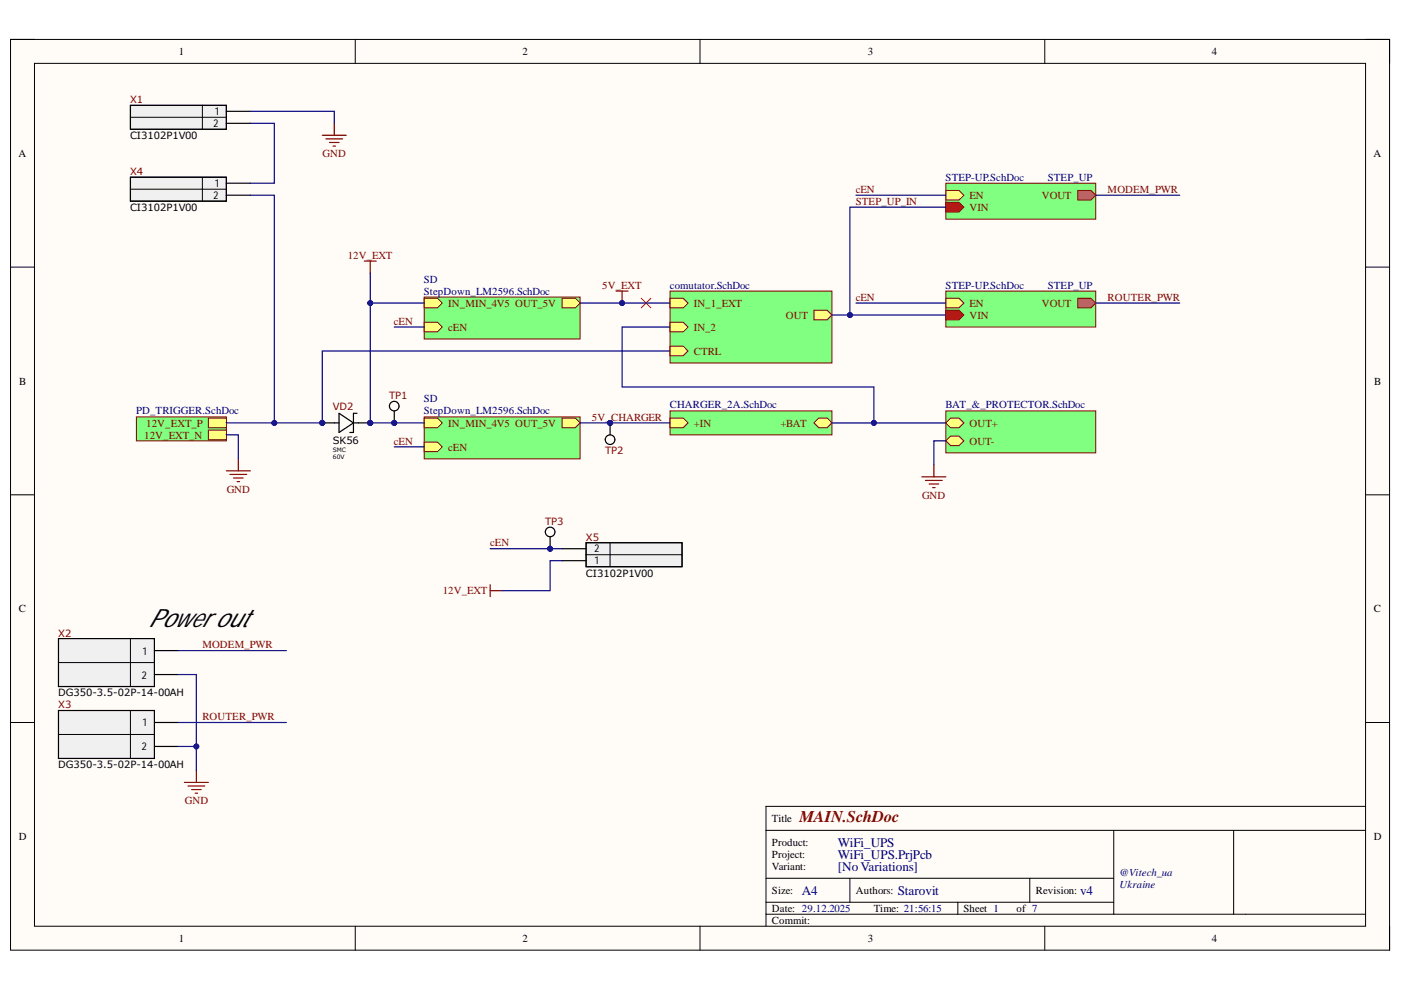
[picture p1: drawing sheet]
<svg xmlns="http://www.w3.org/2000/svg" width="297mm" height="210mm" viewBox="0 0 297 210" stroke-linecap="round" stroke-linejoin="round" font-family="sans-serif">
<path d="M2.2 8.4h292.4v193.1h-292.4z" fill-rule="evenodd" fill="#fffcf8"/>
<path d="M2.2 8.4h292.4v193.1h-292.4z" fill="none" stroke="#000" stroke-width=".21"/>
<path d="M7.3 13.4h282.2v183h-282.2z" fill-rule="evenodd" fill="#fffcf8"/>
<g fill="none" stroke="#000" stroke-width=".21">
<path d="M2.2 8.4h5.1M7.3 13.4h282.2v183h-282.2zM75.3 8.4v5M148.4 8.4v5M221.5 8.4v5M289.5 8.4h5.1v5M2.2 56.6h5.1M289.5 56.6h5.1M2.2 104.9h5.1M289.5 104.9h5.1M2.2 153.2h5.1M289.5 153.2h5.1"/>
<path d="M162.4 176.1h127.1M236.1 176.1v17.7M261.6 176.1v17.7M289.5 171h-127.1v25.4M75.3 196.4v5.1M148.4 196.4v5.1M162.4 186.2h73.7M162.4 193.8h127.1M162.4 191.3h73.7M180.2 186.2v5.1M203.1 191.3v2.5M218.3 186.2v5.1"/>
<path d="M221.5 196.4v5.1M294.6 196.4v5.1"/>
</g>
<path d="M39.1 165.9h5.1M39.9 166.6h3.5M40.6 167.4h2.1M41.4 168.2h.5M41.6 163.3v2.6" fill="none" stroke="#800000" stroke-width=".25"/>
<path d="M200.5 38.9h31.8v7.6h-31.8z" fill-rule="evenodd" fill="#80ff80"/>
<path d="M200.5 38.9h31.8v7.6h-31.8z" fill="none" stroke="#800000" stroke-width=".21"/>
<path d="M200.5 42.9h2.8l1.1 1-1.1 1.1h-2.8z" fill-rule="evenodd" fill="#f00"/>
<path d="M200.5 42.9h2.8l1.1 1-1.1 1.1h-2.8z" fill="none" stroke="#800000" stroke-width=".21"/>
<path d="M228.5 40.4h2.8l1 1-1 1h-2.8z" fill-rule="evenodd" fill="#e06666"/>
<path d="M228.5 40.4h2.8l1 1-1 1h-2.8z" fill="none" stroke="#800000" stroke-width=".21"/>
<path d="M200.5 40.4h2.8l1.1 1-1.1 1h-2.8z" fill-rule="evenodd" fill="#ffff80"/>
<path d="M200.5 40.4h2.8l1.1 1-1.1 1h-2.8z" fill="none" stroke="#800000" stroke-width=".21"/>
<path d="M142.1 87.1h34.3v5.1h-34.3z" fill-rule="evenodd" fill="#80ff80"/>
<path d="M142.1 87.1h34.3v5.1h-34.3z" fill="none" stroke="#800000" stroke-width=".21"/>
<path d="M173.6 88.6h1.8l1 1.1-1 1h-1.8l-1-1z" fill-rule="evenodd" fill="#ffff80"/>
<path d="M173.6 88.6h1.8l1 1.1-1 1h-1.8l-1-1z" fill="none" stroke="#800000" stroke-width=".21"/>
<path d="M142.1 88.6h2.8l1 1.1-1 1h-2.8z" fill-rule="evenodd" fill="#ffff80"/>
<path d="M142.1 88.6h2.8l1 1.1-1 1h-2.8z" fill="none" stroke="#800000" stroke-width=".21"/>
<path d="M12.4 135.4h20.3v10.2h-20.3z" fill-rule="evenodd" fill="#f0f0f0"/>
<path d="M12.4 135.4h20.3v10.2h-20.3zM32.7 137.9h5.1M32.7 143h5.1" fill="none" stroke="#000" stroke-width=".25"/>
<path d="M27.7 135.4v10.2M12.4 140.5h20.3" fill="none" stroke="#000" stroke-width=".21"/>
<path d="M12.4 150.6h20.3v10.2h-20.3z" fill-rule="evenodd" fill="#f0f0f0"/>
<path d="M12.4 150.6h20.3v10.2h-20.3zM32.7 158.3h5.1M32.7 153.2h5.1" fill="none" stroke="#000" stroke-width=".25"/>
<path d="M12.4 155.7h20.3M27.7 150.6v10.2" fill="none" stroke="#000" stroke-width=".21"/>
<path d="M142.1 61.7h34.3v15.3h-34.3z" fill-rule="evenodd" fill="#80ff80"/>
<path d="M142.1 61.7h34.3v15.3h-34.3z" fill="none" stroke="#800000" stroke-width=".21"/>
<path d="M142.1 63.2h2.8l1 1.1-1 1h-2.8z" fill-rule="evenodd" fill="#ffff80"/>
<path d="M142.1 63.2h2.8l1 1.1-1 1h-2.8z" fill="none" stroke="#800000" stroke-width=".21"/>
<path d="M142.1 68.3h2.8l1 1-1 1h-2.8z" fill-rule="evenodd" fill="#ffff80"/>
<path d="M142.1 68.3h2.8l1 1-1 1h-2.8z" fill="none" stroke="#800000" stroke-width=".21"/>
<path d="M172.6 65.8h2.8l1 1-1 1h-2.8z" fill-rule="evenodd" fill="#ffff80"/>
<path d="M172.6 65.8h2.8l1 1-1 1h-2.8z" fill="none" stroke="#800000" stroke-width=".21"/>
<path d="M142.1 73.4h2.8l1 1-1 1h-2.8z" fill-rule="evenodd" fill="#ffff80"/>
<path d="M142.1 73.4h2.8l1 1-1 1h-2.8z" fill="none" stroke="#800000" stroke-width=".21"/>
<path d="M200.5 87.1h31.8v8.9h-31.8z" fill-rule="evenodd" fill="#80ff80"/>
<path d="M200.5 87.1h31.8v8.9h-31.8z" fill="none" stroke="#800000" stroke-width=".21"/>
<path d="M201.6 88.6h1.7l1.1 1.1-1.1 1h-1.7l-1.1-1z" fill-rule="evenodd" fill="#ffff80"/>
<path d="M201.6 88.6h1.7l1.1 1.1-1.1 1h-1.7l-1.1-1z" fill="none" stroke="#800000" stroke-width=".21"/>
<path d="M200.5 93.5l1.1-1h1.7l1.1 1-1.1 1h-1.7z" fill-rule="evenodd" fill="#ffff80"/>
<path d="M200.5 93.5l1.1-1h1.7l1.1 1-1.1 1h-1.7z" fill="none" stroke="#800000" stroke-width=".21"/>
<path d="M198 98.6v2.5M195.5 101.1h5M196.2 101.9h3.6M197 102.6h2M197.7 103.4h.6" fill="none" stroke="#800000" stroke-width=".25"/>
<path d="M28.9 88.4h19.1v5.1h-19.1z" fill-rule="evenodd" fill="#80ff80"/>
<path d="M28.9 88.4h19.1v5.1h-19.1z" fill="none" stroke="#800000" stroke-width=".21"/>
<path d="M44.2 88.6h3.8v2.1h-3.8z" fill-rule="evenodd" fill="#ffff80"/>
<path d="M44.2 88.6h3.8v2.1h-3.8z" fill="none" stroke="#800000" stroke-width=".21"/>
<path d="M44.2 91.2h3.8v2h-3.8z" fill-rule="evenodd" fill="#ffff80"/>
<path d="M44.2 91.2h3.8v2h-3.8z" fill="none" stroke="#800000" stroke-width=".21"/>
<path d="M77.2 55.4h2.6M78.5 55.4v2.5M48 99.8h5.1M50.5 97.3v2.5M48.8 100.6h3.5M49.5 101.4h2M50.3 102.1h.5" fill="none" stroke="#800000" stroke-width=".25"/>
<path d="M89.9 63h33.1v8.9h-33.1z" fill-rule="evenodd" fill="#80ff80"/>
<path d="M89.9 63h33.1v8.9h-33.1z" fill="none" stroke="#800000" stroke-width=".21"/>
<path d="M89.9 63.2h2.8l1.1 1.1-1.1 1h-2.8z" fill-rule="evenodd" fill="#ffff80"/>
<path d="M89.9 63.2h2.8l1.1 1.1-1.1 1h-2.8z" fill="none" stroke="#800000" stroke-width=".21"/>
<path d="M119.2 63.2h2.8l1 1.1-1 1h-2.8z" fill-rule="evenodd" fill="#ffff80"/>
<path d="M119.2 63.2h2.8l1 1.1-1 1h-2.8z" fill="none" stroke="#800000" stroke-width=".21"/>
<path d="M89.9 68.3h2.8l1.1 1-1.1 1h-2.8z" fill-rule="evenodd" fill="#ffff80"/>
<path d="M89.9 68.3h2.8l1.1 1-1.1 1h-2.8z" fill="none" stroke="#800000" stroke-width=".21"/>
<path d="M130.6 61.7h2.6M131.9 61.7v2.6" fill="none" stroke="#800000" stroke-width=".25"/>
<circle cx="131.9" cy="64.3" r=".51" fill="#000080"/>
<circle cx="131.9" cy="64.3" r=".51" fill="none" stroke="#000080" stroke-width=".21"/>
<path d="M200.5 61.7h31.8v7.6h-31.8z" fill-rule="evenodd" fill="#80ff80"/>
<path d="M200.5 61.7h31.8v7.6h-31.8z" fill="none" stroke="#800000" stroke-width=".21"/>
<path d="M200.5 65.8h2.8l1.1 1-1.1 1h-2.8z" fill-rule="evenodd" fill="#f00"/>
<path d="M200.5 65.8h2.8l1.1 1-1.1 1h-2.8z" fill="none" stroke="#800000" stroke-width=".21"/>
<path d="M228.5 63.2h2.8l1 1.1-1 1h-2.8z" fill-rule="evenodd" fill="#e06666"/>
<path d="M228.5 63.2h2.8l1 1.1-1 1h-2.8z" fill="none" stroke="#800000" stroke-width=".21"/>
<path d="M200.5 63.2h2.8l1.1 1.1-1.1 1h-2.8z" fill-rule="evenodd" fill="#ffff80"/>
<path d="M200.5 63.2h2.8l1.1 1.1-1.1 1h-2.8z" fill="none" stroke="#800000" stroke-width=".21"/>
<path d="M89.9 88.4h33.1v8.9h-33.1z" fill-rule="evenodd" fill="#80ff80"/>
<path d="M89.9 88.4h33.1v8.9h-33.1z" fill="none" stroke="#800000" stroke-width=".21"/>
<path d="M89.9 88.6h2.8l1.1 1.1-1.1 1h-2.8z" fill-rule="evenodd" fill="#ffff80"/>
<path d="M89.9 88.6h2.8l1.1 1.1-1.1 1h-2.8z" fill="none" stroke="#800000" stroke-width=".21"/>
<path d="M119.2 88.6h2.8l1 1.1-1 1h-2.8z" fill-rule="evenodd" fill="#ffff80"/>
<path d="M119.2 88.6h2.8l1 1.1-1 1h-2.8z" fill="none" stroke="#800000" stroke-width=".21"/>
<path d="M89.9 93.7h2.8l1.1 1-1.1 1.1h-2.8z" fill-rule="evenodd" fill="#ffff80"/>
<path d="M89.9 93.7h2.8l1.1 1-1.1 1.1h-2.8z" fill="none" stroke="#800000" stroke-width=".21"/>
<path d="M136 63.2l2 2.1M138 63.2l-2 2.1" fill="none" stroke="#f00" stroke-width=".21"/>
<circle cx="68.3" cy="89.7" r=".51" fill="#000080"/>
<circle cx="68.3" cy="89.7" r=".51" fill="none" stroke="#000080" stroke-width=".21"/>
<circle cx="78.5" cy="89.7" r=".51" fill="#000080"/>
<circle cx="78.5" cy="89.7" r=".51" fill="none" stroke="#000080" stroke-width=".21"/>
<path d="M68.3 89.7h3.6M71.9 87.6l3 2.1-3 2zM75 89.7h1M75.7 87.6h-.8v4.1h-.7" fill="none" stroke="#000" stroke-width=".25"/>
<circle cx="68.3" cy="89.7" r=".51" fill="#000080"/>
<circle cx="68.3" cy="89.7" r=".51" fill="none" stroke="#000080" stroke-width=".21"/>
<path d="M76 89.7h2.5" fill="none" stroke="#000" stroke-width=".25"/>
<circle cx="78.5" cy="89.7" r=".51" fill="#000080"/>
<circle cx="78.5" cy="89.7" r=".51" fill="none" stroke="#000080" stroke-width=".21"/>
<path d="M103.9 124v2.5M103.9 125.2h2.6" fill="none" stroke="#800000" stroke-width=".25"/>
<path d="M27.7 22.3h20.3v5.1h-20.3z" fill-rule="evenodd" fill="#f0f0f0"/>
<path d="M27.7 22.3h20.3v5.1h-20.3zM48 26.1h5.1M48 23.6h5.1" fill="none" stroke="#000" stroke-width=".25"/>
<path d="M27.7 22.3h20.3v5.1h-20.3zM27.7 24.9h20.3M42.9 22.3v5.1" fill="none" stroke="#000" stroke-width=".21"/>
<path d="M27.7 37.6h20.3v5.1h-20.3z" fill-rule="evenodd" fill="#f0f0f0"/>
<path d="M27.7 37.6h20.3v5.1h-20.3zM48 38.8h5.1M48 41.4h5.1" fill="none" stroke="#000" stroke-width=".25"/>
<path d="M27.7 37.6h20.3v5.1h-20.3zM42.9 37.6v5.1M27.7 40.1h20.3" fill="none" stroke="#000" stroke-width=".21"/>
<path d="M68.3 28.7h5.1M69.1 29.4h3.6M69.9 30.2h2M70.6 31h.5M70.9 26.1v2.6" fill="none" stroke="#800000" stroke-width=".25"/>
<path d="M124.3 115.1h20.3v5.1h-20.3z" fill-rule="evenodd" fill="#f0f0f0"/>
<path d="M119.2 116.3h5.1M119.2 118.9h5.1M124.3 115.1h20.3v5.1h-20.3z" fill="none" stroke="#000" stroke-width=".25"/>
<path d="M124.3 115.1h20.3v5.1h-20.3zM124.3 117.6h20.3M129.4 115.1v5.1" fill="none" stroke="#000" stroke-width=".21"/>
<circle cx="83.6" cy="89.7" r=".51" fill="#000080"/>
<circle cx="83.6" cy="89.7" r=".51" fill="none" stroke="#000080" stroke-width=".21"/>
<g fill="none" stroke="#000" stroke-width=".25">
<path d="M83.6 87.1v2.6"/>
<circle cx="83.6" cy="86.1" r="1.02"/>
</g>
<circle cx="83.6" cy="89.7" r=".51" fill="#000080"/>
<circle cx="83.6" cy="89.7" r=".51" fill="none" stroke="#000080" stroke-width=".21"/>
<path d="M232.3 41.4h17.8M232.3 64.3h17.8M37.8 158.3h3.8" fill="none" stroke="#000080" stroke-width=".25"/>
<circle cx="41.6" cy="158.3" r=".51" fill="#000080"/>
<circle cx="41.6" cy="158.3" r=".51" fill="none" stroke="#000080" stroke-width=".21"/>
<path d="M37.8 143h3.8v20.3" fill="none" stroke="#000080" stroke-width=".25"/>
<circle cx="41.6" cy="158.3" r=".51" fill="#000080"/>
<circle cx="41.6" cy="158.3" r=".51" fill="none" stroke="#000080" stroke-width=".21"/>
<path d="M123 64.3h19.1M48 92.2h2.5v5.1M200.5 93.5h-2.5v5.1" fill="none" stroke="#000080" stroke-width=".25"/>
<circle cx="131.9" cy="64.3" r=".51" fill="#000080"/>
<circle cx="131.9" cy="64.3" r=".51" fill="none" stroke="#000080" stroke-width=".21"/>
<path d="M78.5 64.3h11.4" fill="none" stroke="#000080" stroke-width=".25"/>
<circle cx="78.5" cy="64.3" r=".51" fill="#000080"/>
<circle cx="78.5" cy="64.3" r=".51" fill="none" stroke="#000080" stroke-width=".21"/>
<path d="M78.5 89.7h11.4" fill="none" stroke="#000080" stroke-width=".25"/>
<circle cx="83.6" cy="89.7" r=".51" fill="#000080"/>
<circle cx="83.6" cy="89.7" r=".51" fill="none" stroke="#000080" stroke-width=".21"/>
<circle cx="78.5" cy="89.7" r=".51" fill="#000080"/>
<circle cx="78.5" cy="89.7" r=".51" fill="none" stroke="#000080" stroke-width=".21"/>
<path d="M200.5 43.9h-20.3v22.9h-3.8" fill="none" stroke="#000080" stroke-width=".25"/>
<circle cx="180.2" cy="66.8" r=".51" fill="#000080"/>
<circle cx="180.2" cy="66.8" r=".51" fill="none" stroke="#000080" stroke-width=".21"/>
<path d="M180.2 66.8h20.3" fill="none" stroke="#000080" stroke-width=".25"/>
<circle cx="180.2" cy="66.8" r=".51" fill="#000080"/>
<circle cx="180.2" cy="66.8" r=".51" fill="none" stroke="#000080" stroke-width=".21"/>
<path d="M123 89.7h19.1" fill="none" stroke="#000080" stroke-width=".25"/>
<circle cx="129.4" cy="89.7" r=".51" fill="#000080"/>
<circle cx="129.4" cy="89.7" r=".51" fill="none" stroke="#000080" stroke-width=".21"/>
<path d="M176.4 89.7h24.1" fill="none" stroke="#000080" stroke-width=".25"/>
<circle cx="185.3" cy="89.7" r=".51" fill="#000080"/>
<circle cx="185.3" cy="89.7" r=".51" fill="none" stroke="#000080" stroke-width=".21"/>
<path d="M78.5 57.9v31.8M37.8 137.9h22.9M37.8 153.2h22.9" fill="none" stroke="#000080" stroke-width=".25"/>
<circle cx="78.5" cy="64.3" r=".51" fill="#000080"/>
<circle cx="78.5" cy="64.3" r=".51" fill="none" stroke="#000080" stroke-width=".21"/>
<circle cx="78.5" cy="89.7" r=".51" fill="#000080"/>
<circle cx="78.5" cy="89.7" r=".51" fill="none" stroke="#000080" stroke-width=".21"/>
<path d="M48 89.7h20.3" fill="none" stroke="#000080" stroke-width=".25"/>
<circle cx="68.3" cy="89.7" r=".51" fill="#000080"/>
<circle cx="68.3" cy="89.7" r=".51" fill="none" stroke="#000080" stroke-width=".21"/>
<circle cx="58.2" cy="89.7" r=".51" fill="#000080"/>
<circle cx="58.2" cy="89.7" r=".51" fill="none" stroke="#000080" stroke-width=".21"/>
<path d="M142.1 74.4h-73.8v15.3" fill="none" stroke="#000080" stroke-width=".25"/>
<circle cx="68.3" cy="89.7" r=".51" fill="#000080"/>
<circle cx="68.3" cy="89.7" r=".51" fill="none" stroke="#000080" stroke-width=".21"/>
<path d="M142.1 69.3h-10.2v12.7h53.4v7.7" fill="none" stroke="#000080" stroke-width=".25"/>
<circle cx="185.3" cy="89.7" r=".51" fill="#000080"/>
<circle cx="185.3" cy="89.7" r=".51" fill="none" stroke="#000080" stroke-width=".21"/>
<path d="M53.1 26.1h5.1v12.7h-5.1M53.1 41.4h5.1v48.3M181.5 41.4h19M83.6 69.3h6.3M181.5 64.3h19M83.6 94.7h6.3" fill="none" stroke="#000080" stroke-width=".25"/>
<circle cx="58.2" cy="89.7" r=".51" fill="#000080"/>
<circle cx="58.2" cy="89.7" r=".51" fill="none" stroke="#000080" stroke-width=".21"/>
<path d="M53.1 23.6h17.8v2.5M103.9 116.3h15.3" fill="none" stroke="#000080" stroke-width=".25"/>
<circle cx="116.6" cy="116.3" r=".51" fill="#000080"/>
<circle cx="116.6" cy="116.3" r=".51" fill="none" stroke="#000080" stroke-width=".21"/>
<path d="M119.2 118.9h-2.6v6.3h-10.1" fill="none" stroke="#000080" stroke-width=".25"/>
<circle cx="129.4" cy="89.7" r=".51" fill="#000080"/>
<circle cx="129.4" cy="89.7" r=".51" fill="none" stroke="#000080" stroke-width=".21"/>
<g fill="none" stroke="#000" stroke-width=".25">
<path d="M129.4 89.7v2.5"/>
<circle cx="129.3" cy="93.2" r="1.02"/>
</g>
<circle cx="129.4" cy="89.7" r=".51" fill="#000080"/>
<circle cx="129.4" cy="89.7" r=".51" fill="none" stroke="#000080" stroke-width=".21"/>
<circle cx="116.6" cy="116.3" r=".51" fill="#000080"/>
<circle cx="116.6" cy="116.3" r=".51" fill="none" stroke="#000080" stroke-width=".21"/>
<g fill="none" stroke="#000" stroke-width=".25">
<path d="M116.6 113.8v2.5"/>
<circle cx="116.6" cy="112.8" r="1.02"/>
</g>
<circle cx="116.6" cy="116.3" r=".51" fill="#000080"/>
<circle cx="116.6" cy="116.3" r=".51" fill="none" stroke="#000080" stroke-width=".21"/>
<text font-size="5.3" x="31.4" y="133">Powerout</text>
<text font-size="3.5" fill="#800000" x="169.5" y="174.3">MAIN.SchDoc</text>
<g font-size="2.8" fill="#000080">
<text x="177.6" y="179.6">WiFi_UPS</text>
<text x="177.6" y="182.1">WiFi_UPS.PrjPcb</text>
<text x="177.6" y="184.6">[NoVariations]</text>
<text x="170" y="189.7">A4</text>
<text x="190.3" y="189.7">Starovit</text>
<text x="229" y="189.7">v4</text>
</g>
<g font-size="2.3">
<text x="37.9" y="11.7">1</text>
<text x="110.8" y="11.7">2</text>
<text x="184" y="11.7">3</text>
<text x="256.9" y="11.7">4</text>
<text x="45.3" y="27">2</text>
<text x="45.5" y="24.4">1</text>
<text x="3.9" y="33.3">A</text>
<text x="291.2" y="33.3">A</text>
<text x="45.5" y="39.7">1</text>
<text x="45.3" y="42.2">2</text>
<text x="4.1" y="81.5">B</text>
<text x="291.4" y="81.5">B</text>
<text x="126" y="117.1">2</text>
<text x="126" y="119.7">1</text>
<text x="4" y="129.8">C</text>
<text x="291.3" y="129.8">C</text>
<text x="30" y="143.9">2</text>
<text x="30.2" y="138.8">1</text>
<text x="30.2" y="154">1</text>
<text x="30" y="159.1">2</text>
<text x="4" y="178.1">D</text>
<text x="163.7" y="174.3">Title</text>
<text x="163.7" y="179.4">Product:</text>
<text x="291.3" y="178.1">D</text>
<text x="163.7" y="181.9">Project:</text>
<text x="163.7" y="184.5">Variant:</text>
<text x="163.7" y="189.5">Size:</text>
<text x="181.4" y="189.5">Authors:</text>
<text x="219.6" y="189.5">Revision:</text>
<text x="163.7" y="193.3">Date: 29.12.2025</text>
<text x="163.7" y="195.9">Commit:</text>
<text x="185.3" y="193.3">Time: 21:56:15</text>
<text x="204.3" y="193.3">Sheet 1</text>
<text x="215.6" y="193.3">of 7</text>
<text x="37.9" y="199.7">1</text>
<text x="110.8" y="199.7">2</text>
<text x="184" y="199.7">3</text>
<text x="256.9" y="199.7">4</text>
</g>
<g font-size="2.3" fill="#800000">
<text x="68.4" y="33.3">GND</text>
<text x="181.4" y="40.9">cEN</text>
<text x="234.8" y="40.9">MODEM_PWR</text>
<text x="181.4" y="43.5">STEP_UP_IN</text>
<text x="205.6" y="44.7">VIN</text>
<text x="205.6" y="42.2">EN</text>
<text x="220.9" y="42.2">VOUT</text>
<text x="73.7" y="54.9">12V_EXT</text>
<text x="95" y="65">IN_MIN_4V5 OUT_5V</text>
<text x="127.7" y="61.2">5V_EXT</text>
<text x="147.1" y="65">IN_1_EXT</text>
<text x="181.4" y="63.8">cEN</text>
<text x="205.6" y="65">EN</text>
<text x="220.9" y="65">VOUT</text>
<text x="234.8" y="63.8">ROUTER_PWR</text>
<text x="83.5" y="68.8">cEN</text>
<text x="95" y="70.1">cEN</text>
<text x="147.1" y="70.1">IN_2</text>
<text x="166.6" y="67.6">OUT</text>
<text x="205.6" y="67.6">VIN</text>
<text x="147.1" y="75.2">CTRL</text>
<text x="125.5" y="89.2">5V_CHARGER</text>
<text x="30.6" y="93">12V_EXT_N</text>
<text x="31" y="90.5">12V_EXT_P</text>
<text x="83.5" y="94.3">cEN</text>
<text x="95" y="90.5">IN_MIN_4V5 OUT_5V</text>
<text x="95" y="95.6">cEN</text>
<text x="147.1" y="90.5">+IN</text>
<text x="165.5" y="90.5">+BAT</text>
<text x="205.6" y="90.5">OUT+</text>
<text x="205.6" y="94.3">OUT-</text>
<text x="48.1" y="104.4">GND</text>
<text x="195.5" y="105.7">GND</text>
<text x="103.9" y="115.9">cEN</text>
<text x="93.9" y="126">12V_EXT</text>
<text x="42.9" y="137.4">MODEM_PWR</text>
<text x="42.9" y="152.7">ROUTER_PWR</text>
<text x="39.2" y="170.5">GND</text>
</g>
<g font-size="2.3" fill="#000080">
<text x="200.5" y="38.4">STEP-UP.SchDoc</text>
<text x="222.2" y="38.4">STEP_UP</text>
<text x="89.9" y="60">SD</text>
<text x="89.9" y="62.5">StepDown_LM2596.SchDoc</text>
<text x="142" y="61.2">comutator.SchDoc</text>
<text x="200.5" y="61.2">STEP-UP.SchDoc</text>
<text x="222.2" y="61.2">STEP_UP</text>
<text x="28.9" y="87.9">PD_TRIGGER.SchDoc</text>
<text x="89.9" y="85.3">SD</text>
<text x="89.9" y="87.9">StepDown_LM2596.SchDoc</text>
<text x="142" y="86.6">CHARGER_2A.SchDoc</text>
<text x="200.5" y="86.6">BAT_&amp;_PROTECTOR.SchDoc</text>
<text x="237.4" y="185.7">@Vitech_ua</text>
<text x="237.4" y="188.3">Ukraine</text>
</g>
<g font-size="2.1" fill="#800000">
<text x="27.6" y="21.9">X1</text>
<text x="27.6" y="37.1">X4</text>
<text x="70.6" y="86.9">VD2</text>
<text x="82.5" y="84.7">TP1</text>
<text x="128.3" y="96.3">TP2</text>
<text x="115.6" y="111.4">TP3</text>
<text x="124.2" y="114.7">X5</text>
<text x="12.4" y="135">X2</text>
<text x="12.4" y="150.2">X3</text>
</g>
<g font-size="2.1">
<text x="27.6" y="29.5">CI3102P1V00</text>
<text x="27.6" y="44.7">CI3102P1V00</text>
<text x="70.6" y="94">SK56</text>
<text x="124.2" y="122.3">CI3102P1V00</text>
<text x="12.4" y="147.7">DG350-3.5-02P-14-00AH</text>
<text x="12.4" y="162.9">DG350-3.5-02P-14-00AH</text>
</g>
<g font-size="1.3">
<text x="70.6" y="95.7">SMC</text>
<text x="70.6" y="97.3">60V</text>
</g>
</svg>
